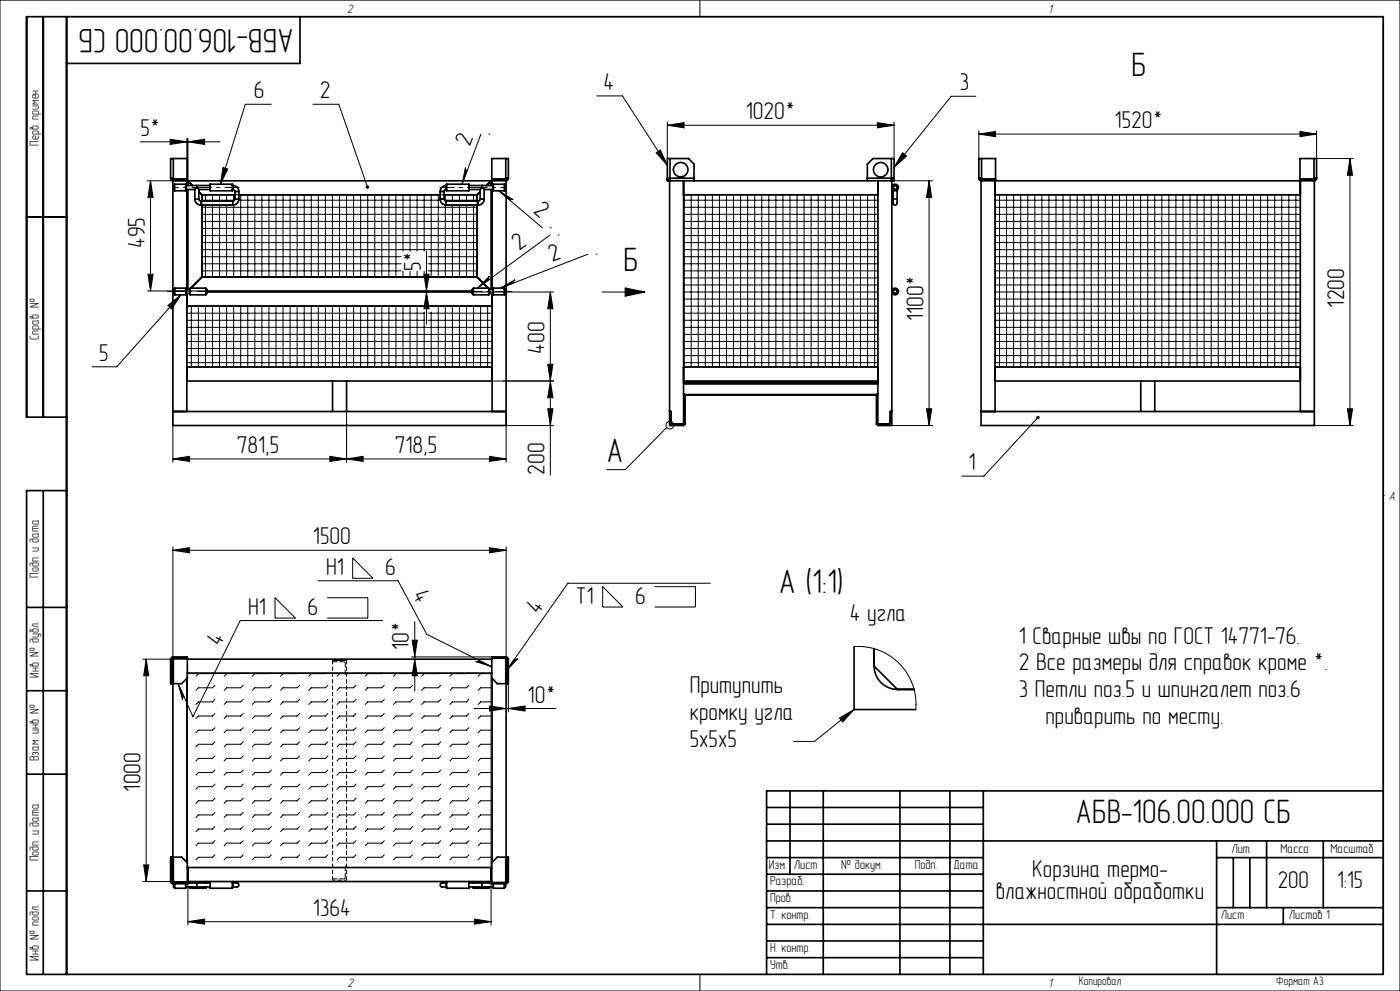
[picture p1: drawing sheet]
<svg xmlns="http://www.w3.org/2000/svg" width="420mm" height="297mm" viewBox="0 0 420 297" stroke-linecap="round" stroke-linejoin="round" font-family="sans-serif">
<g fill="none" stroke="#000" stroke-width=".5">
<path d="M13 5v120M20 5v287M90 5v14h-70M51.2 53.4h.8M51.6 53.4l.3 .4h4.3M51.9 54.2h99.9v73.3h-99.9zM52 47.5h-.8v5.9M52 47.5v6.7l-.5-.2-.3-.6M52 47.5h4.2v6.7M52 53.7h4.2M52.4 55.2h3.3v2h-3.3zM55.7 56.8h2.8"/>
<path d="M55.7 55.6h7.3M56.1 54.2v1.4M56.1 56.8v29.9M56.1 54.6h.3M56.1 54.4h.3M56.1 55.1h.3M56.4 55.6v-1.4l1.4 1.4M56.4 56.8v29.9M58.5 59.7l.1 .6 .5 .7 1.2 .5M58.5 59.7h1.2M58.5 56.8v2.9M59.1 56.2l.6 .6"/>
<path d="M59.1 56.2l-.6 .6M59.1 55.6v.6M59.7 59.7l.1 .3 .5 .3M59.7 56.8h3.3M59.7 56.8v2.9M59.7 57.5l.9 .9M60.6 58.4v1.9M60.6 58.4h9.8M63 55.2h6.7v2h-6.7zM69.7 56.8h.1M69.7 55.6h.1M69.8 56.8l.5 .2 .1 .4"/>
<path d="M69.8 55.6l.7 .1 .7 .5 .4 1.2M69.8 55.6v1.2M70.4 59.7l-.1 .4-.5 .2M70.4 59.7h1.2M70.4 57.4h1.2M70.4 57.4v2.3M71.6 59.7l-.4 1.2-.7 .4-.7 .2M71.6 57.4v2.3M71.6 58.4h60.4M132 59.7l.1 .2a1.76 1.76 0 0 0 1.7 1.6M132 59.7h1.2M132 57.4h1.2"/>
<path d="M132 57.4v2.3M133.2 59.7l.2 .4 .4 .2M133.2 57.4v2.3M133.2 58.4h9.9M133.8 56.8l-.4 .2-.2 .4M133.8 55.6l-.8 .2a1.73 1.73 0 0 0-1 1.6M133.8 55.6v1.2M133.8 56.8h.2M133.8 55.6h.2M134 55.2h6.7v2h-6.7zM140.7 56.8h3.3M140.7 55.6h7.3"/>
<path d="M143.1 58.4v1.9M144 59.7v.3l-.6 .3M144 59.7h1.2M144 56.8v2.9M144 57.5l-.9 .9M144.6 56.2l.6 .6M144.6 56.2l-.6 .6M144.6 55.6v.6M145.2 59.7a1.74 1.74 0 0 1-1.8 1.8M145.2 56.8h2.8M145.2 56.8v2.9M145.9 55.6l1.4-1.4v1.4"/>
<path d="M147.3 56.8v29.9M147.3 54.6h.3M147.3 54.4h.3M147.3 55.1h.3M147.5 53.7h4.2M147.6 54.2v1.4M147.6 56.8v29.9M148 55.2h3.3v2h-3.3zM151.7 53.4h.8M151.7 47.5h.8v5.9M151.7 47.5v6.7l.6-.3 .2-.5M151.7 47.5h-4.2v6.7"/>
<path d="M152.1 53.4l-.3 .4h-4.3M200.2 53.4h.8M200.2 53.8h.8M200.6 53.4v.3h-.4M200.9 54.2v73.3h4.2l-.2-.4M201 53.4v.8M201 47.5h-.8v6.7h68v-6.7h-.8M201 47.5h5.6l1.6 1.7v4.2M201 53.4h7.2M201 47.5v5.9M205.1 58.4h58.2M205.1 54.2v72.9"/>
<path d="M208.2 53.4v.8M260.2 53.4v.8M260.2 53.4h7.2M263.3 54.2v72.9M267.4 53.4h.8M267.4 53.4v.8M267.4 53.8h.8M267.4 47.5h-5.5l-1.7 1.7v4.2M267.4 47.5v5.9M267.5 54.2v73.3h-4.2l.2-.4M267.8 53.4v.3h.4M267.9 59.7a1.35 1.35 0 0 0 .7 1.8 1.42 1.42 0 0 0 .5-1.8"/>
<path d="M267.9 59.7h1.2M267.9 56.2v.3M267.9 57v2.7M269.1 56.2v.3M269.1 57v2.7M293.7 53.4h.8M294 53.4l.4 .4h4.3M294.3 54.2h100v73.3h-100zM294.5 47.5h-.8v5.9M294.5 47.5v6.7l-.6-.2-.2-.6M294.5 47.5h4.2v6.7M294.5 53.7h4.2"/>
<path d="M298.5 58.4h91.6M298.5 54.2v69.1M390 53.7h4.2M390.1 54.2v69.1M394.2 47.5h.8v5.9M394.2 53.4h.8M394.2 47.5v6.7l.6-.3 .2-.5M394.2 47.5h-4.2v6.7M394.6 53.4l-.3 .4h-4.3M8 65h12M60.3 60.3v1.2M60.3 60.3h9.5"/>
<path d="M60.3 61.5h9.5M60.6 61.5v21.5M69.8 60.3v1.2M133.8 60.3v1.2M133.8 60.3h9.6M133.8 61.5h9.6M143.1 61.5v21.5M143.4 60.3v1.2M52.4 86.7h-.3v1.2h.3M52.4 86.4h3.3v2h-3.3zM55.7 87.9h1.3M55.7 86.7h1.3"/>
<path d="M56.1 91.7h91.5M56.1 87.9v35.4M57 86.4h4.7v2h-4.7zM57 86.5l-.2 .2M60.6 83l-3.4 3.4M60.6 83h82.5M61.7 86.7h.4v1.2h-.4M62.1 87.2h79.5M62.1 87.5h79.5M142 86.7h-.4v1.2h.4M142 86.4h4.6v2h-4.6zM143.1 83l3.4 3.4"/>
<path d="M146.6 87.9h1.4M146.6 86.7h1.4M146.6 86.5l.3 .2M147.6 87.9v35.4M148 86.4h3.3v2h-3.3zM151.3 86.7h.4v1.2h-.4M267.5 87.2a.99 .99 0 0 1 1.6-.7 .99 .99 0 0 1 0 1.7 .99 .99 0 0 1-1.6-.7M56.1 110h91.5M56.1 114.2h91.5M99.8 114.2v9.1M104 114.2v9.1M205.1 110h58.2"/>
<path d="M205.1 114.2h58.2M205.1 118l.2 .2M205.1 114.6h58.2M205.1 114.4h58.2M205.1 115.1h58.2M205.3 118.2l.2 .2M205.3 118.2v8.9M205.3 118.2h57.8M205.5 118.4l-.2 8.7M205.5 118.4h57.4M262.9 118.4v8.7h.2M263.1 118.2l-.2 .2"/>
<path d="M263.1 118.2v8.9M263.3 118l-.2 .2M298.5 110h91.6M298.5 114.2h91.6M342.2 114.2v9.1M346.4 114.2v9.1M20 125h-12v-120h407v287h-407v-145h12M51.9 123.3h99.9M200.9 123.3h.4v3.3M201.1 123.3l.2 .2M201.3 126.6l.5 .5M201.8 127.1h3.5"/>
<path d="M263.1 127.1h3.6M267.1 126.6l-.1 .4-.3 .1M267.1 126.6l-.4 .5M267.3 123.3l-.2 .2M267.5 123.3h-.4v3.3M294.3 123.3h100M13 147v145M8 182h12M51.2 197.7v7.2h.4M51.2 197.7h.4M51.6 197.7h.4M51.6 197.7v7.2"/>
<path d="M52 196.9l-.5 .2-.3 .6M52 196.9v8M52 196.9h4.2v6.3l-1.7 1.7h-2.5M52 197.6l-.1 .1M56.2 197.3h-4.3l-.3 .4M56.2 197.6h91.3M147.5 197.3h4.3l.3 .4M151.7 196.9l.6 .3 .2 .5M151.7 197.7h.4M151.7 196.9v8M151.7 196.9h-4.2v6.3l1.7 1.7h2.5M151.7 197.6l.1 .1"/>
<path d="M152.1 197.7h.4M152.1 197.7v7.2M152.5 197.7v7.2h-.4M256.2 193.8v18.9h18.5M262.2 199.6a7 7 0 0 0 7 7M262.2 199.6l7 7M262.2 194.4v5.2M8 207h12M51.2 203.2h.4M51.6 204.9h.4M51.9 204.9v52M56.1 203.3v55.1"/>
<path d="M56.2 201.8h91.3M147.6 203.3v55.1M151.7 204.9h.4M151.8 204.9v52M152.1 203.2h.4M269.2 206.6h5M8 232h12M237 237v25M247 237v55M270 237v55M285 237v55M295 237v55"/>
<path d="M415 237h-185v55M51.2 258.5h.4M51.6 256.9h.4M51.6 256.9h-.4v7.2M51.6 256.9v7.2M52 256.9v8M52 256.9h2.5l1.7 1.6v6.4h-4.2M56.2 260h91.3M56.4 260v4.2M147.3 260v4.2M151.7 256.9h.4M151.7 256.9v8"/>
<path d="M151.7 256.9h-2.5l-1.7 1.6v6.4h4.2M152.1 256.9h.4v7.2M152.1 258.5h.4M152.1 256.9v7.2M230 252h185M230 257h65M230 242h65M230 247h65M365 252v40M365 257h50M370 257v15M375 257v15"/>
<path d="M380 252v20M397 252v20M8 267h12M51.2 264.1l.3 .6 .5 .2M51.2 264.1h.4M51.6 264.1l.3 .4h4.3M51.6 264.1h.4M51.9 264.1l.1 .1M52.1 264.9v.9h.3M52.4 264.9v1.3h3.3v-1.3M55.7 265.8h7.3M56.2 264.6h6.8"/>
<path d="M56.2 264.2h91.3M57 265.8v.4h4.7v-.4M57 264.2v.4M59.1 264.6v1.2M61.7 264.2v.4M63 264.2v2h6.7v-2M69.7 265.8h.1M69.7 264.6h.1M69.8 264.6a1.35 1.35 0 0 1 1.8 .7 1.42 1.42 0 0 1-1.8 .5M69.8 264.6v1.2M133.8 264.6h-.3a.92 .92 0 0 0-.9 0 .92 .92 0 0 0-.4 .9l.4 .3h1.2M133.8 264.6v1.2"/>
<path d="M133.8 265.8h.2M133.8 264.6h.2M134 264.2v2h6.7v-2M140.7 265.8h7.3M140.7 264.6h6.8M142 265.8v.4h4.6v-.4M142 264.2v.4M144.6 264.6v1.2M146.6 264.2v.4M148 264.9v1.3h3.3v-1.3M151.7 264.9v.9h-.4M151.7 264.1h.4"/>
<path d="M151.8 264.1l-.1 .1M152.1 264.1l-.3 .4h-4.3M152.1 264.1h.4M152.5 264.1l-.3 .6-.5 .2M230 277h185M230 272h65M230 262h65M230 267h65M365 272h50M385 272v5M230 282h65M230 287h65"/>
<circle cx="204.2" cy="50.9" r="2.16"/>
<circle cx="264.2" cy="50.9" r="2.16"/>
<circle cx="268.5" cy="56.2" r=".67"/>
<circle cx="268.5" cy="56.2" r=".6"/>
<circle cx="268.6" cy="56.2" r="1.01"/>
<circle cx="268.5" cy="87.4" r=".68"/>
<circle cx="268.5" cy="87.4" r=".61"/>
</g>
<g fill="none" stroke="#000" stroke-width=".3">
<path d="M0 0h420v297h-420zM20 5h395v287h-395zM210 0v5M217.5 5h.1M81.4 31.3h-7.8l-7.5 23.9M93.9 31.3h7.7l8.6 24.8M179 28.7h7.7l13.5 20.9M200.2 37.5l5-.7v1.5zM200.2 36.5v11M200.2 37.5h68M263.2 36.8l5 .7-5 .8zM268.2 36.5v11"/>
<path d="M292.8 28.9h-7.4l-17.2 21.3M293.7 39.2v8.3M390 39.4l5 .8-5 .8zM395 39.2v8.3M42.1 42.5h23.9M45.2 54.2l.7 5h-1.5zM45.2 54.2v33M51 41.7l5.1 .8-5.1 .8zM56.1 41.5v12.7M56.4 42.5l5-.8v1.6zM56.4 41.5v12.7h-12.2M60.6 58.4h82.5v24.6h-82.5z"/>
<path d="M61.6 58.4v1.9M63.7 58.4v1.9M65.9 58.4v1.9M66.9 50.2l1.4 .5-2.2 4.5zM68 58.4v1.9M70.1 58.4v1.8M70.4 58.4v1.4l-.4 .5h-9.4M71.6 58.4l-.1 2-.5 .7-.8 .3-9.6 .1M72.2 58.4v24.6M74.3 58.4v24.6M76.4 58.4v24.6M78.6 58.4v24.6"/>
<path d="M80.7 58.4v24.6M82.8 58.4v24.6M84.9 58.4v24.6M87 58.4v24.6M89.1 58.4v24.6M91.3 58.4v24.6M93.4 58.4v24.6M95.5 58.4v24.6M97.6 58.4v24.6M99.7 58.4v24.6M101.8 58.4v24.6M104 58.4v24.6"/>
<path d="M106.1 58.4v24.6M108.2 58.4v24.6M110.3 58.4v24.6M112.4 58.4v24.6M114.5 58.4v24.6M116.7 58.4v24.6M118.8 58.4v24.6M120.9 58.4v16.8M123 58.4v16.8M125.1 58.4v16.8M127.2 58.4v16.8M129.4 58.4v24.6"/>
<path d="M131.5 58.4v24.6M132 58.4l.2 2 .5 .7 .8 .3 9.6 .1M133.2 58.4l.1 1.4 .4 .5h9.4M133.6 58.4v1.8M135.7 58.4v1.9M137.8 58.4v1.9M139.6 50.2l.1 .5 .4 .5-1.5 4zM139.9 58.4v1.9M142.1 58.4v1.9M144.3 40.2l-5.7 15M146.7 40.2h.1M149.6 57.2l4.4 2.6-.5-.1-.6 .3z"/>
<path d="M149.6 57.2l13.1 11.1M196.8 45.8l1.3-.9 2.1 4.7zM205.1 58.4h58.2v51.6h-58.2zM205.2 58.4v51.6M207.4 58.4v51.6M209.5 58.4v51.6M211.6 58.4v51.6M213.7 58.4v51.6M215.8 58.4v51.6M217.9 58.4v51.6M220.1 58.4v51.6M222.2 58.4v51.6"/>
<path d="M224.3 58.4v51.6M226.4 58.4v51.6M228.5 58.4v51.6M230.6 58.4v51.6M232.8 58.4v51.6M234.9 58.4v51.6M237 58.4v51.6M239.1 58.4v51.6M241.2 58.4v51.6M243.3 58.4v51.6M245.5 58.4v51.6M247.6 58.4v51.6"/>
<path d="M249.7 58.4v51.6M251.8 58.4v51.6M253.9 58.4v51.6M256 58.4v51.6M258.2 58.4v51.6M260.3 58.4v51.6M262.4 58.4v51.6M267.4 54.2h12.4M270.8 45.8l1.2 1-3.8 3.4zM278.7 54.2l.8 5h-1.5zM278.7 54.2v73.3M293.7 40.2l5-.8v1.6z"/>
<path d="M293.7 40.2h101.3M298.5 58.4h91.6v51.6h-91.6zM299.9 58.4v51.6M302 58.4v51.6M304.1 58.4v51.6M306.2 58.4v51.6M308.3 58.4v51.6M310.4 58.4v51.6M312.6 58.4v51.6M314.7 58.4v51.6M316.8 58.4v51.6M318.9 58.4v51.6"/>
<path d="M321 58.4v51.6M323.1 58.4v51.6M325.3 58.4v51.6M327.4 58.4v51.6M329.5 58.4v51.6M331.6 58.4v51.6M333.7 58.4v51.6M335.8 58.4v51.6M338 58.4v51.6M340.1 58.4v51.6M342.2 58.4v51.6M344.3 58.4v51.6"/>
<path d="M346.4 58.4v51.6M348.5 58.4v51.6M350.7 58.4v51.6M352.8 58.4v51.6M354.9 58.4v51.6M357 58.4v51.6M359.1 58.4v51.6M361.2 58.4v51.6M363.4 58.4v51.6M365.5 58.4v51.6M367.6 58.4v51.6M369.7 58.4v51.6"/>
<path d="M371.8 58.4v51.6M373.9 58.4v51.6M376.1 58.4v51.6M378.2 58.4v51.6M380.3 58.4v51.6M382.4 58.4v51.6M384.5 58.4v51.6M386.6 58.4v51.6M388.8 58.4v51.6M395 47.5h11M405 47.5l.8 5h-1.6zM405 47.5v80"/>
<path d="M60.6 60h9.7M60.6 62.1h82.5M60.6 64.2h82.5M60.6 66.4h82.5M60.6 68.5h82.5M60.6 70.6h82.5M60.6 72.7h82.5M60.6 74.8h82.5M60.6 76.9h59.7M60.6 79.1h59.7M61.6 61.5v21.5M63.7 61.5v21.5"/>
<path d="M65.9 61.5v21.5M68 61.5v21.5M70.1 61.5v21.5M71.6 60h60.5M128 75.2v22M128.4 76.9h14.7M128.4 79.1h14.7M133.4 60h9.7M133.6 61.5v21.5M135.7 61.5v21.5M137.8 61.5v21.5M139.9 61.5v21.5"/>
<path d="M142.1 61.5v21.5M165 70.4l-21.8 16M165.1 68.3h.1M167.4 70.4h.1M176.4 76.2l-26.3 10.2M178.8 76.2h.1M205.1 60h58.2M205.1 62.1h58.2M205.1 64.2h58.2M205.1 66.4h58.2M205.1 68.5h58.2M205.1 70.6h58.2"/>
<path d="M205.1 72.7h58.2M205.1 74.8h58.2M205.1 76.9h58.2M205.1 79.1h58.2M298.5 60h91.6M298.5 62.1h91.6M298.5 64.2h91.6M298.5 66.4h91.6M298.5 68.5h91.6M298.5 70.6h91.6M298.5 72.7h91.6M298.5 74.8h91.6"/>
<path d="M298.5 76.9h91.6M298.5 79.1h91.6M44.2 87.2h17.9M44.4 82.2h1.5l-.7 5zM50.3 91.6l4-3.2-2.8 4.2zM54.3 88.4l-19.3 21.5h-7.4M56.1 91.7h91.5v18.3h-91.5zM56.1 93.9h71.4M56.1 96h71.4M56.1 98.1h91.5M57.4 91.7v18.3M59.5 91.7v18.3"/>
<path d="M60.6 81.2h59.7M61.6 91.7v18.3M63.7 91.7v18.3M65.9 91.7v18.3M68 91.7v18.3M70.1 91.7v18.3M72.2 91.7v18.3M74.3 91.7v18.3M76.4 91.7v18.3M78.6 91.7v18.3M80.7 91.7v18.3M82.8 91.7v18.3"/>
<path d="M84.9 91.7v18.3M87 91.7v18.3M89.1 91.7v18.3M91.3 91.7v18.3M93.4 91.7v18.3M95.5 91.7v18.3M97.6 91.7v18.3M99.7 91.7v18.3M101.8 91.7v18.3M104 91.7v18.3M106.1 91.7v18.3M108.2 91.7v18.3"/>
<path d="M110.3 91.7v18.3M112.4 91.7v18.3M114.5 91.7v18.3M116.7 91.7v18.3M118.8 91.7v18.3M120.9 81.3v1.7M120.9 91.7v18.3M123 81.3v1.7M123 91.7v18.3M125.1 81.3v1.7M125.1 91.7v18.3M127.2 82.2h1.5l-.7 5z"/>
<path d="M127.2 81.3v1.7M127.2 93.5v16.5M128 87.5l.7 5h-1.5zM128.4 81.2h14.7M128.4 93.9h19.2M128.4 96h19.2M129.4 93.5v16.5M131.5 91.7v18.3M133.6 91.7v18.3M135.7 91.7v18.3M137.8 91.7v18.3M139.9 91.7v18.3"/>
<path d="M142.1 91.7v18.3M143.2 86.4l3.6-3.6-.3 .6 .2 .5zM144.2 91.7v18.3M146.3 91.7v18.3M150.1 86.4l4.4-2.5-.4 .5v.4zM165.1 87.5l.8 5h-1.6zM165.1 87.5v54.8M166.1 87.5h-25M180.5 87.5h13M187.5 86.3l6 1.2-6 1.3zM205.1 87.5h58.2M205.1 81.2h58.2"/>
<path d="M205.1 91.8h58.2M205.1 93.9h58.2M205.1 96h58.2M205.1 98.1h58.2M205.1 83.3h58.2M205.1 85.4h58.2M205.1 89.6h58.2M298.5 87.5h91.6M298.5 81.2h91.6M298.5 91.8h91.6M298.5 93.9h91.6M298.5 96h91.6"/>
<path d="M298.5 98.1h91.6M298.5 83.3h91.6M298.5 85.4h91.6M298.5 89.6h91.6M56.1 100.2h91.5M56.1 102.3h91.5M56.1 104.5h91.5M56.1 106.6h91.5M56.1 108.7h91.5M147.7 114.2h18.4M164.3 109.2h1.6l-.8 5zM165.1 114.2l.8 5h-1.6z"/>
<path d="M205.1 100.2h58.2M205.1 102.3h58.2M205.1 104.5h58.2M205.1 106.6h58.2M205.1 108.7h58.2M298.5 100.2h91.6M298.5 102.3h91.6M298.5 104.5h91.6M298.5 106.6h91.6M298.5 108.7h91.6M51.9 137.5l5-.7v1.5zM51.9 123.3v15.2"/>
<path d="M51.9 137.5h99.9M99 136.8l5 .7-5 .8zM104 137.5l4.9-.7v1.5zM104 123.3v15.2M146.9 136.8l4.9 .7-4.9 .8zM151.5 127.5h14.6M151.8 123.3v15.2M164.3 122.5h1.6l-.8 5zM200 128.1l-12.4 12.7h-5.6M267.2 127.5h12.6M278 122.5h1.5l-.8 5zM311.4 125.1l-16.2 17.6h-6.7"/>
<path d="M394 127.5h12M404.2 122.5h1.6l-.8 5zM20 148.5h.1M415 148.5h.1M51.9 164.9l5-.8v1.6zM51.9 163.9v37.8M51.9 164.9h99.9M82.5 179.1l6.1 6.1h-6.1zM95.4 174.1h24l8.6 16 19.5 9.7M98.1 179.1h12.2v6.1h-12.2M105.8 167.2l6.1 6.1h-6.1zM146.9 164.1l4.9 .8-4.9 .8z"/>
<path d="M151.8 163.9v37.8M180.8 175.8l6.1 6.1h-6.1zM196.4 175.8h12.2v6.1h-12.2M213.1 174.8h-42.7l-18.5 26.2M42.9 197.6h13.2M43.9 197.6v66.6M43.9 197.6l.7 4.9h-1.5zM99.8 198.2l.1 .1M99.8 197.9h4.2M114.8 186h-42.7l-14.2 28.8-4.5-9.9M123.4 196.9h24.1M123.6 191.9h1.6l-.8 5z"/>
<path d="M124.4 186.3v20.8M124.4 197.6l.8 4.9h-1.6zM142.7 198.3l.7-.1 .3-.3 3.8 1.9zM154.3 197.5l.7 .1 .4-.3-3.5 3.7zM256.2 193.8l4.3 .2 3.3 .9 3.1 1.6 2.9 2.4 2.6 3.3 1.4 3.1 .9 3.8v3.6M53.4 204.9l1.8 3.9-.3 .3-.1 .7zM56.2 201.8h91.1v58.2h-91.1zM63.9 201.8l-4.4 .1-.7 .8M64.5 205.4l-.8 .7h-4.2l-.7 .8M64.5 209.6l-.8 .8h-4.2l-.7 .7M64.5 213.9l-.8 .7h-4.2l-.7 .8M64.5 218.1l-.8 .7h-4.2l-.7 .8"/>
<path d="M72.4 201.8l-4.4 .1-.8 .8M73 205.4l-.8 .7h-4.2l-.8 .8M73 209.6l-.8 .8h-4.2l-.8 .7M73 213.9l-.8 .7h-4.2l-.8 .8M73 218.1l-.8 .7h-4.2l-.8 .8M80.9 201.8l-4.5 .1-.7 .8M81.4 205.4l-.7 .7h-4.3l-.7 .8M81.4 209.6l-.7 .8h-4.3l-.7 .7M81.4 213.9l-.7 .7h-4.3l-.7 .8M81.4 218.1l-.7 .7h-4.3l-.7 .8M89.3 201.8l-4.4 .1-.7 .8M89.9 205.4l-.8 .7h-4.2l-.7 .8"/>
<path d="M89.9 209.6l-.8 .8h-4.2l-.7 .7M89.9 213.9l-.8 .7h-4.2l-.7 .8M89.9 218.1l-.8 .7h-4.2l-.7 .8M97.8 201.8l-4.4 .1-.8 .8M98.4 205.4l-.8 .7h-4.2l-.8 .8M98.4 209.6l-.8 .8h-4.2l-.8 .7M98.4 213.9l-.8 .7h-4.2l-.8 .8M98.4 218.1l-.8 .7h-4.2l-.8 .8M106.3 201.8l-4.5 .1-.7 .8M106.8 205.4l-.7 .7h-4.3l-.7 .8M106.8 209.6l-.7 .8h-4.3l-.7 .7M106.8 213.9l-.7 .7h-4.3l-.7 .8"/>
<path d="M106.8 218.1l-.7 .7h-4.3l-.7 .8M114.7 201.8l-4.4 .1-.7 .8M115.3 205.4l-.8 .7h-4.2l-.7 .8M115.3 209.6l-.8 .8h-4.2l-.7 .7M115.3 213.9l-.8 .7h-4.2l-.7 .8M115.3 218.1l-.8 .7h-4.2l-.7 .8M122.9 201.9h-4.1l-.8 .8M123.8 205.4l-.8 .7h-4.2l-.8 .8M123.8 209.6l-.8 .8h-4.2l-.8 .7M123.8 213.9l-.8 .7h-4.2l-.8 .8M123.8 218.1l-.8 .7h-4.2l-.8 .8M131.7 201.8l-4.5 .1-.7 .8"/>
<path d="M132.2 205.4l-.7 .7h-4.3l-.7 .8M132.2 209.6l-.7 .8h-4.3l-.7 .7M132.2 213.9l-.7 .7h-4.3l-.7 .8M132.2 218.1l-.7 .7h-4.3l-.7 .8M140.1 201.8l-4.4 .1-.7 .8M140.7 205.4l-.8 .7h-4.2l-.7 .8M140.7 209.6l-.8 .8h-4.2l-.7 .7M140.7 213.9l-.8 .7h-4.2l-.7 .8M140.7 218.1l-.8 .7h-4.2l-.7 .8M142.2 212.3h24.6M146.9 211.6l4.9 .7-4.9 .8zM147.3 201.9h-3.1l-.8 .8"/>
<path d="M147.3 206.1h-3.1l-.8 .8M147.3 210.4h-3.1l-.8 .7M147.3 214.6h-3.1l-.8 .8M147.3 218.8h-3.1l-.8 .8M152.5 204.9v8.5M152.5 212.3l5-.7v1.5zM251.8 215.2l4.4-2.5-3.4 3.7zM256.2 212.7l-11.9 9.5h-6.2M64.5 222.3l-.8 .8h-4.2l-.7 .7M64.5 226.6l-.8 .7h-4.2l-.7 .8M64.5 230.8l-.8 .7h-4.2l-.7 .8M64.5 235l-.8 .8h-4.2l-.7 .7"/>
<path d="M64.5 239.3l-.8 .7h-4.2l-.7 .8M73 222.3l-.8 .8h-4.2l-.8 .7M73 226.6l-.8 .7h-4.2l-.8 .8M73 230.8l-.8 .7h-4.2l-.8 .8M73 235l-.8 .8h-4.2l-.8 .7M73 239.3l-.8 .7h-4.2l-.8 .8M81.4 222.3l-.7 .8h-4.3l-.7 .7M81.4 226.6l-.7 .7h-4.3l-.7 .8M81.4 230.8l-.7 .7h-4.3l-.7 .8M81.4 235l-.7 .8h-4.3l-.7 .7M81.4 239.3l-.7 .7h-4.3l-.7 .8M89.9 222.3l-.8 .8h-4.2l-.7 .7"/>
<path d="M89.9 226.6l-.8 .7h-4.2l-.7 .8M89.9 230.8l-.8 .7h-4.2l-.7 .8M89.9 235l-.8 .8h-4.2l-.7 .7M89.9 239.3l-.8 .7h-4.2l-.7 .8M98.4 222.3l-.8 .8h-4.2l-.8 .7M98.4 226.6l-.8 .7h-4.2l-.8 .8M98.4 230.8l-.8 .7h-4.2l-.8 .8M98.4 235l-.8 .8h-4.2l-.8 .7M98.4 239.3l-.8 .7h-4.2l-.8 .8M106.8 222.3l-.7 .8h-4.3l-.7 .7M106.8 226.6l-.7 .7h-4.3l-.7 .8M106.8 230.8l-.7 .7h-4.3l-.7 .8"/>
<path d="M106.8 235l-.7 .8h-4.3l-.7 .7M106.8 239.3l-.7 .7h-4.3l-.7 .8M115.3 222.3l-.8 .8h-4.2l-.7 .7M115.3 226.6l-.8 .7h-4.2l-.7 .8M115.3 230.8l-.8 .7h-4.2l-.7 .8M115.3 235l-.8 .8h-4.2l-.7 .7M115.3 239.3l-.8 .7h-4.2l-.7 .8M123.8 222.3l-.8 .8h-4.2l-.8 .7M123.8 226.6l-.8 .7h-4.2l-.8 .8M123.8 230.8l-.8 .7h-4.2l-.8 .8M123.8 235l-.8 .8h-4.2l-.8 .7M123.8 239.3l-.8 .7h-4.2l-.8 .8"/>
<path d="M132.2 222.3l-.7 .8h-4.3l-.7 .7M132.2 226.6l-.7 .7h-4.3l-.7 .8M132.2 230.8l-.7 .7h-4.3l-.7 .8M132.2 235l-.7 .8h-4.3l-.7 .7M132.2 239.3l-.7 .7h-4.3l-.7 .8M140.7 222.3l-.8 .8h-4.2l-.7 .7M140.7 226.6l-.8 .7h-4.2l-.7 .8M140.7 230.8l-.8 .7h-4.2l-.7 .8M140.7 235l-.8 .8h-4.2l-.7 .7M140.7 239.3l-.8 .7h-4.2l-.7 .8M147.3 223.1h-3.1l-.8 .7M147.3 227.3h-3.1l-.8 .8"/>
<path d="M147.3 231.5h-3.1l-.8 .8M147.3 235.8h-3.1l-.8 .7M147.3 240h-3.1l-.8 .8M43.1 259.2h1.5l-.7 5zM64.5 243.5l-.8 .7h-4.2l-.7 .8M64.5 247.7l-.8 .8h-4.2l-.7 .7M64.5 252l-.8 .7h-4.2l-.7 .8M64.5 256.2l-.8 .7h-4.2l-.7 .8M73 243.5l-.8 .7h-4.2l-.8 .8M73 247.7l-.8 .8h-4.2l-.8 .7M73 252l-.8 .7h-4.2l-.8 .8M73 256.2l-.8 .7h-4.2l-.8 .8"/>
<path d="M81.4 243.5l-.7 .7h-4.3l-.7 .8M81.4 247.7l-.7 .8h-4.3l-.7 .7M81.4 252l-.7 .7h-4.3l-.7 .8M81.4 256.2l-.7 .7h-4.3l-.7 .8M89.9 243.5l-.8 .7h-4.2l-.7 .8M89.9 247.7l-.8 .8h-4.2l-.7 .7M89.9 252l-.8 .7h-4.2l-.7 .8M89.9 256.2l-.8 .7h-4.2l-.7 .8M98.4 243.5l-.8 .7h-4.2l-.8 .8M98.4 247.7l-.8 .8h-4.2l-.8 .7M98.4 252l-.8 .7h-4.2l-.8 .8M98.4 256.2l-.8 .7h-4.2l-.8 .8"/>
<path d="M104 259.6l-.5 .1M106.8 243.5l-.7 .7h-4.3l-.7 .8M106.8 247.7l-.7 .8h-4.3l-.7 .7M106.8 252l-.7 .7h-4.3l-.7 .8M106.8 256.2l-.7 .7h-4.3l-.7 .8M115.3 243.5l-.8 .7h-4.2l-.7 .8M115.3 247.7l-.8 .8h-4.2l-.7 .7M115.3 252l-.8 .7h-4.2l-.7 .8M115.3 256.2l-.8 .7h-4.2l-.7 .8M123.8 243.5l-.8 .7h-4.2l-.8 .8M123.8 247.7l-.8 .8h-4.2l-.8 .7M123.8 252l-.8 .7h-4.2l-.8 .8"/>
<path d="M123.8 256.2l-.8 .7h-4.2l-.8 .8M132.2 243.5l-.7 .7h-4.3l-.7 .8M132.2 247.7l-.7 .8h-4.3l-.7 .7M132.2 252l-.7 .7h-4.3l-.7 .8M132.2 256.2l-.7 .7h-4.3l-.7 .8M140.7 243.5l-.8 .7h-4.2l-.7 .8M140.7 247.7l-.8 .8h-4.2l-.7 .7M140.7 252l-.8 .7h-4.2l-.7 .8M140.7 256.2l-.8 .7h-4.2l-.7 .8M147.3 244.2h-3.1l-.8 .8M147.3 248.5h-3.1l-.8 .7M147.3 252.7h-3.1l-.8 .8"/>
<path d="M147.3 256.9h-3.1l-.8 .8M42.9 264.2h13.5v13M56.4 276.2l5-.8v1.6zM56.4 276.2h90.9M142.3 275.4l5 .8-5 .8zM147.3 264.2v13M210 292v5M217.5 292h.1"/>
<circle cx="201" cy="127.4" r="1.16"/>
</g>
<path d="M103.6 198.8l-.5-.5M99.8 263.8h4.2M103.1 263.4l.5-.5" fill="none" stroke="#000" stroke-width=".3" stroke-dasharray="1.3 .6" stroke-dashoffset=".4" stroke-linecap="butt"/>
<path d="M99.9 198.3h3.2M103.6 202l.1 .1M103.6 202v-3.2M103.7 202.1h.3M103.6 259.7v3.2M99.9 263.4l-.1 .1M99.9 263.4h3.2" fill="none" stroke="#000" stroke-width=".3" stroke-dasharray="1.3 .6" stroke-linecap="butt"/>
<path d="M64.1 87.3h-14M139.7 87.3h14" fill="none" stroke="#000" stroke-width=".3" stroke-dasharray="15.2 1.3 1.3 1.3" stroke-dashoffset="10.1" stroke-linecap="butt"/>
<path d="M59.1 56.2h-7M144.7 56.2h7" fill="none" stroke="#000" stroke-width=".3" stroke-dasharray="15.2 1.3 1.3 1.3" stroke-dashoffset="13.6" stroke-linecap="butt"/>
<path d="M71.9 56.2h-12.8M131.9 56.2h12.8" fill="none" stroke="#000" stroke-width=".3" stroke-dasharray="15.2 1.3 1.3 1.3" stroke-dashoffset="10.7" stroke-linecap="butt"/>
<path d="M99.8 197.9v65.9M104 197.9v65.9" fill="none" stroke="#000" stroke-width=".3" stroke-dasharray="1.3 .6" stroke-dashoffset=".1" stroke-linecap="butt"/>
<g fill="#000">
<path d="M187.5 86.3l6 1.2-6 1.3zM311.2 124.7h.5l-.3 .4 .3-.4a.53 .53 0 0 1 0 .8 .53 .53 0 0 1-.7-.1 .53 .53 0 0 1 .2-.7z"/>
<path d="M200.2 37.5l5-.7v1.5zM263.2 36.8l5 .7-5 .8z"/>
<path d="M45.2 54.2l.7 5h-1.5zM44.4 82.2h1.5l-.7 5z"/>
<path d="M56.4 42.5l5-.8v1.6zM51 41.7l5.1 .8-5.1 .8z"/>
<path d="M109.9 55.7l-.1 .6 .6 .2-.2-.4 .2 .4a.52 .52 0 0 0 .3-.7 .52 .52 0 0 0-.8-.1zM50.3 91.6l4-3.2-2.8 4.2zM66.9 50.2l1.4 .5-2.2 4.5zM149.6 57.2l4.4 2.6-.5-.1-.6 .3zM139.6 50.2l.1 .5 .4 .5-1.5 4zM150.1 86.4l4.4-2.5-.4 .5v.4zM143.2 86.4l3.6-3.6-.3 .6 .2 .5zM154.3 197.5l-2.4 3.5 3.5-3.7-.4 .3zM53.4 204.9l1.4 4.9 .1-.7 .3-.3zM142.7 198.3l.7-.1 .3-.3 3.8 1.9zM251.8 215.2l4.4-2.5-3.4 3.7z"/>
<path d="M196.8 45.8l1.3-.9 2.1 4.7zM270.8 45.8l1.2 1-3.8 3.4z"/>
<path d="M293.7 40.2l5-.8v1.6zM390 39.4l5 .8-5 .8z"/>
<path d="M164.3 109.2h1.6l-.8 5zM165.1 87.5l.8 5h-1.6z"/>
<path d="M165.1 114.2l.8 5h-1.6zM164.3 122.5h1.6l-.8 5zM127.2 82.2h1.5l-.7 5zM128 87.5l.7 5h-1.5zM278.7 54.2l.8 5h-1.5zM278 122.5h1.5l-.8 5zM43.9 197.6l.7 4.9h-1.5zM43.1 259.2h1.5l-.7 5zM405 47.5l.8 5h-1.6zM404.2 122.5h1.6l-.8 5z"/>
<path d="M99 136.8l5 .7-5 .8zM51.9 137.5l5-.7v1.5z"/>
<path d="M104 137.5l4.9-.7v1.5zM146.9 136.8l4.9 .7-4.9 .8z"/>
<path d="M146.9 164.1l4.9 .8-4.9 .8zM51.9 164.9l5-.8v1.6z"/>
<path d="M124.4 197.6l.8 4.9h-1.6zM123.6 191.9h1.6l-.8 5z"/>
<path d="M146.9 211.6l4.9 .7-4.9 .8zM152.5 212.3l5-.7v1.5z"/>
<path d="M56.4 276.2l5-.8v1.6zM142.3 275.4l5 .8-5 .8z"/>
</g>
<g font-size="10.2">
<text x="88" y="8.8" transform="rotate(-180 88 8.8)">АБВ-106.00.000 СБ</text>
<text x="339.4" y="22.8">Б</text>
<text x="187" y="81.1">Б</text>
<text x="182.1" y="138.3">А</text>
<text x="233.8" y="177.6">А (1:1)</text>
<text x="322.8" y="246.7">АБВ-106.00.000 СБ</text>
</g>
<g font-size="7.3">
<text x="76.2" y="29.5">6</text>
<text x="95.9" y="29.5">2</text>
<text x="181" y="26.9">4</text>
<text x="287.9" y="27">3</text>
<text x="223.7" y="35.8">1020*</text>
<text x="42.2" y="40.7">5*</text>
<text x="334.4" y="38.4">1520*</text>
<text x="140.9" y="44" transform="rotate(-69 140.9 44)">2</text>
<text x="159.8" y="63.4" transform="rotate(40 159.8 63.4)">2</text>
<text x="43.4" y="74.4" transform="rotate(-90 43.4 74.4)">495</text>
<text x="155.7" y="75.1" transform="rotate(-36 155.7 75.1)">2</text>
<text x="126.2" y="81.3" transform="rotate(-90 126.2 81.3)">5*</text>
<text x="165.6" y="78.4" transform="rotate(-21 165.6 78.4)">2</text>
<text x="403.2" y="92.2" transform="rotate(-90 403.2 92.2)">1200</text>
<text x="277" y="96.3" transform="rotate(-90 277 96.3)">1100*</text>
<text x="163.4" y="106" transform="rotate(-90 163.4 106)">400</text>
<text x="29.7" y="108.1">5</text>
<text x="71" y="135.8">781,5</text>
<text x="118.4" y="135.8">718,5</text>
<text x="163.4" y="142.3" transform="rotate(-90 163.4 142.3)">200</text>
<text x="290.6" y="140.9">1</text>
<text x="93.9" y="163.1">1500</text>
<text x="97.8" y="172.3">Н1</text>
<text x="115.6" y="172.3">6</text>
<text x="123.7" y="178.3" transform="rotate(62 123.7 178.3)">4</text>
<text x="74.5" y="184.2">Н1</text>
<text x="92.3" y="184.2">6</text>
<text x="161.6" y="184.2" transform="rotate(-55 161.6 184.2)">4</text>
<text x="172.8" y="180.9">Т1</text>
<text x="190.5" y="180.9">6</text>
<text x="255" y="186.2">4 угла</text>
<text x="66.2" y="194" transform="rotate(-64 66.2 194)">4</text>
<text x="122.7" y="194.8" transform="rotate(-90 122.7 194.8)">10*</text>
<text x="305.6" y="192.9">1 Сварные швы по ГОСТ 14771-76.</text>
<text x="305.6" y="200.9">2 Все размеры для справок кроме *.</text>
<text x="206.9" y="207.7">Притупить</text>
<text x="305.6" y="208.9">3 Петли поз.5 и шпингалет поз.6</text>
<text x="158.3" y="210.6">10*</text>
<text x="206.9" y="215.7">кромку угла</text>
<text x="313.6" y="216.9">приварить по месту.</text>
<text x="206.9" y="223.7">5х5х5</text>
<text x="42.1" y="237.2" transform="rotate(-90 42.1 237.2)">1000</text>
<text x="309.7" y="262.7">Корзина термо-</text>
<text x="298.7" y="269.3">влажностной обработки</text>
<text x="383.3" y="266">200</text>
<text x="401.1" y="266">1:15</text>
<text x="93.9" y="274.4">1364</text>
</g>
<g font-size="3.9">
<text x="11.7" y="43.7" transform="rotate(-90 11.7 43.7)">Перв. примен.</text>
<text x="11.7" y="101.8" transform="rotate(-90 11.7 101.8)">Справ. №</text>
<text x="11.7" y="173.1" transform="rotate(-90 11.7 173.1)">Подп. и дата</text>
<text x="11.7" y="203.2" transform="rotate(-90 11.7 203.2)">Инв. № дубл.</text>
<text x="11.6" y="228.1" transform="rotate(-90 11.6 228.1)">Взам. инв. №</text>
<text x="369.4" y="255.6">Лит.</text>
<text x="384.1" y="255.6">Масса</text>
<text x="399.2" y="255.7">Масштаб</text>
<text x="11.7" y="258.1" transform="rotate(-90 11.7 258.1)">Подп. и дата</text>
<text x="230.7" y="260.5">Изм.</text>
<text x="238.2" y="260.4">Лист</text>
<text x="252.4" y="260.4">№ докум.</text>
<text x="274.4" y="260.5">Подп.</text>
<text x="286" y="260.4">Дата</text>
<text x="231" y="265.3">Разраб.</text>
<text x="231" y="275.3">Т. контр.</text>
<text x="231" y="270.3">Пров.</text>
<text x="366.3" y="275.3">Лист</text>
<text x="386.7" y="275.4">Листов 1</text>
<text x="11.7" y="288" transform="rotate(-90 11.7 288)">Инв. № подл.</text>
<text x="231" y="285.3">Н. контр.</text>
<text x="231" y="290.3">Утв.</text>
</g>
<g font-size="3.8">
<text x="104.2" y="3.8">2</text>
<text x="314.5" y="3.8">1</text>
<text x="416.6" y="149.8">A</text>
<text x="104.2" y="295.8">2</text>
<text x="314.5" y="295.8">1</text>
</g>
<g font-size="3.6">
<text x="323.6" y="295.3">Копировал</text>
<text x="382.9" y="295.3">Формат А3</text>
</g>
</svg>
